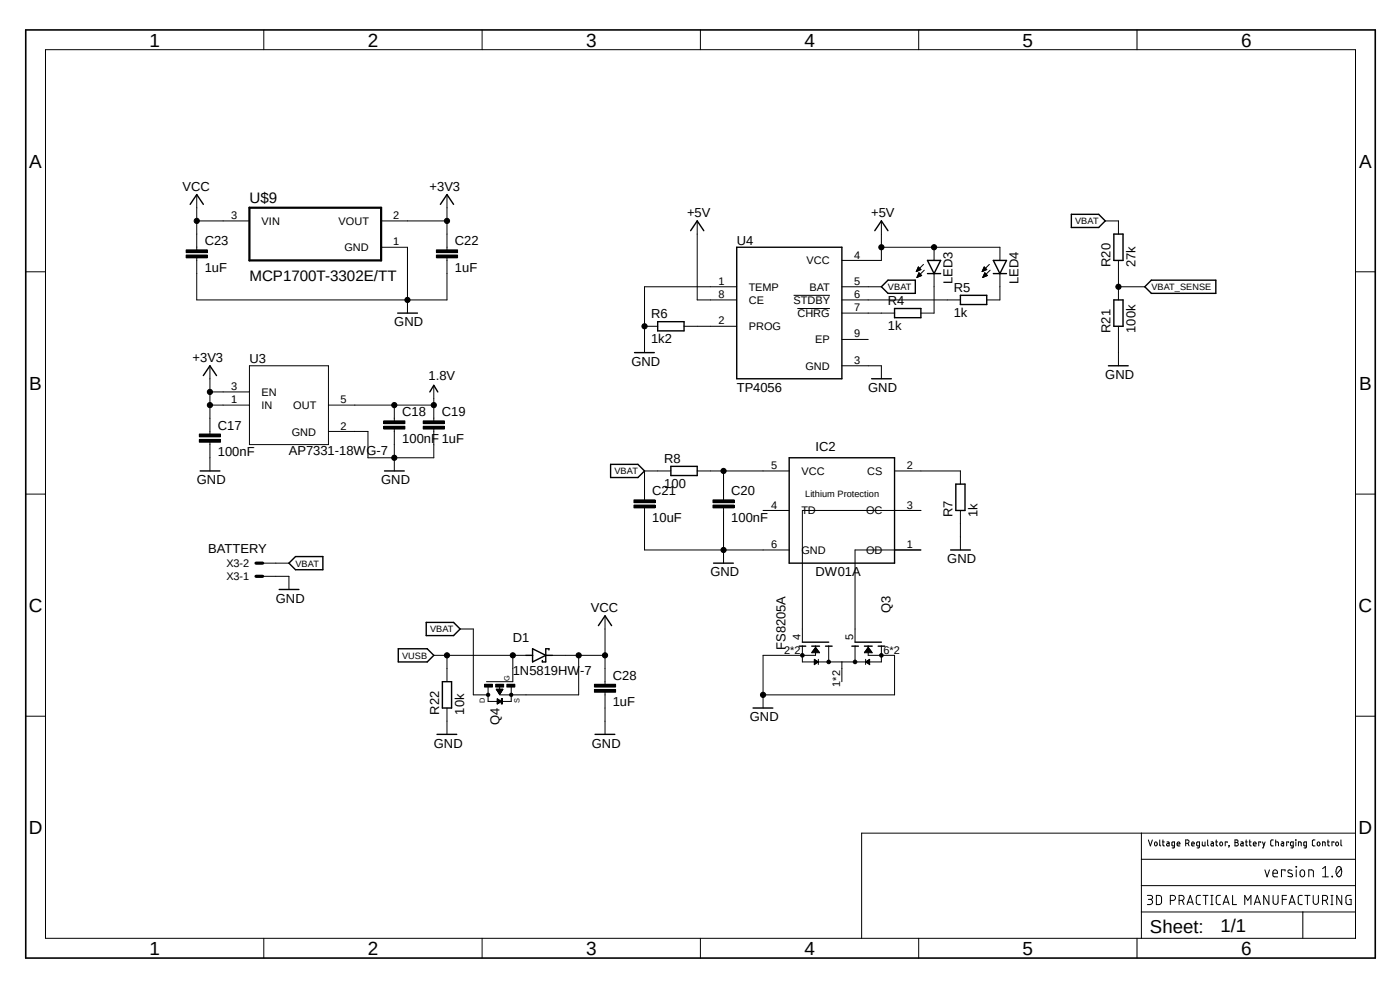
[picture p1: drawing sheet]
<svg xmlns="http://www.w3.org/2000/svg" width="297mm" height="210mm" viewBox="0 0 297 210" stroke-linecap="round" stroke-linejoin="round" font-family="sans-serif">
<path d="M4.9 6l287.2 197.9M292.1 6l-287.2 197.9" fill="none" stroke="#fff" stroke-width=".21"/>
<g fill="none" stroke="#000" stroke-width=".21">
<path d="M9.7 10.5h277.9v188.6h-277.9zM56 6.3v4.2M102.3 6.3v4.2M148.6 6.3v4.2M194.9 6.3v4.2M241.2 6.3v4.2M5.5 57.7h4.2M39.5 54.1h4.5v.6h-4.5zM39.5 53h4.5v.6h-4.5zM41.7 54.7v8.9h53.1v-8.9M41.7 46.9h11.2M41.7 41.3v11.7"/>
<path d="M80.9 46.9h13.9M80.9 52.5h5.5v13.9M92.6 54.1h4.5v.6h-4.5zM92.6 53h4.5v.6h-4.5zM94.8 41.3v11.7M147.9 46.9v16.7h8.4M187 46.9v8.3h-8.4M187 52.5h25.1v2.7M194.4 57.6h.1M194.4 57.5h.3M194.5 57.4h.4M194.5 57.3h.7"/>
<path d="M194.6 58.8h.1M194.6 57.2h.8M194.6 58.8h.2M194.6 57.1h.7M194.6 58.6h.5M194.7 57h.5M194.7 58.5h.6M194.7 56.9h.4M194.7 58.4h.8M194.8 56.8h.1M194.8 58.3h.6M194.8 56.6l-.4 1"/>
<path d="M194.8 56.6l.6 .6M194.8 56.6h.1M194.8 58.2h.5M194.9 58.1h.3M194.9 58h.2M194.9 57.9l.6 .6-1 .3zM194.9 57.9h.1M195.4 57.2l-1 .4M195.9 56.1l-1.5 1.5M196.1 57.3l-1.6 1.5M198.2 58v8.4h-2.8M198.2 52.5v2.7"/>
<path d="M208.4 57.6h.1M208.4 57.5h.3M208.4 57.4h.5M208.5 57.3h.6M208.5 57.2h.8M208.5 58.8h.1M208.6 57.1h.6M208.6 58.8h.2M208.6 58.6h.4M208.7 57h.4M208.7 58.5h.6M208.7 56.9h.3"/>
<path d="M208.7 58.4h.8M208.7 56.8h.2M208.7 58.3h.7M208.8 56.6h.1M208.8 58.2h.5M208.8 56.6l-.4 1M208.8 56.6l.5 .6M208.8 58.1h.4M208.9 58h.1M208.9 57.9h.1M208.9 57.9l.6 .6-1 .3zM209.3 57.2l-.9 .4"/>
<path d="M209.9 56.1l-1.5 1.5M210.1 57.3l-1.6 1.5M212.1 58v5.6h-2.8M234.5 46.9h2.8v2.8M237.3 55.2v8.4M287.6 57.7h4.2M44.5 77.6v14.5M52.9 77.6h16.8v16.7h-16.8zM136.7 69.2h2.8M145.1 69.2h11.2M156.3 60.8h-19.6v14M168.4 62.7h7.7"/>
<path d="M169.2 65.4h6.9M178.6 77.6h8.4v2.7M178.6 60.8h8.4M178.6 63.6h25.2M178.6 66.4h11.2M178.6 72h5.6M237.3 60.8h5.6M237.3 69.2v8.4M42.3 93.2h4.5v.6h-4.5zM42.3 92.1h4.5v.6h-4.5zM44.5 85.9h8.4M44.5 83.1h8.4"/>
<path d="M44.5 93.8v6.1M69.7 85.9h22.3M81.4 90.4h4.5v.6h-4.5zM81.4 89.3h4.5v.6h-4.5zM83.7 85.9v3.4M83.7 91v8.9M89.8 90.4h4.5v.6h-4.5zM89.8 89.3h4.5v.6h-4.5zM92 91v6.1h-13.9v-5.6h-8.4M92 81.7v7.6M142.3 99.9h-5.6v6.1M147.9 99.9h19.5"/>
<path d="M153.5 99.9v6.1M189.8 99.9h14v2.8M5.5 104.8h4.2M55.7 119.5h5.6M134.5 107.1h4.5v.6h-4.5zM134.5 106h4.5v.6h-4.5zM136.7 107.7v9h30.7M151.3 107.1h4.4v.6h-4.4zM151.3 106h4.4v.6h-4.4zM153.5 107.7v11.8M161.9 108.3h5.5M195.4 116.7h-14v19.5"/>
<path d="M195.4 108.3h-25.2v27.9M203.8 108.3v8.4M287.6 104.8h4.2M55.7 122.3h5.6v2.8M92 139h19.6M94.8 139v5.6M97.6 133.4h2.8v14h3.1M108.8 139v5.6h-5.6M117.2 139h11.2M122.8 139v8.4h-16.8M128.4 130.6v14.6M170.2 137.1v3.3h16.8v-3.3"/>
<path d="M172.3 138.3h1.5M172.3 138.3h1.4M172.4 138.1h1.3M172.5 138h1.1M172.6 137.9h.9M172.7 137.8h.7M172.7 137.8h.6M172.8 139.9l.8 .5-.8 .6zM172.8 139.9h.1M172.8 137.6h.5M172.9 137.5h.3M173 137.4h.1"/>
<path d="M173 137.1v1.9h-11.1v11.2M173 137.3l.9 1.2h-1.7zM173.6 139.9v1.1M175.8 137.1v3.3M181.4 137.1v3.3M183.4 138.3h1.6M183.5 138.3h1.4M183.6 138.1h1.2M183.6 139.9v1.1M183.7 138h1M183.8 137.9h.9M183.9 137.8h.7"/>
<path d="M183.9 137.8h.6M184 137.6h.4M184.1 137.5h.3M184.1 137.4h.2M184.2 137.1v1.9h5.6v8.4h-27.9M184.2 137.3l.8 1.2h-1.6zM184.4 139.9h.1M5.5 151.9h4.2M94.8 150.2v5.6M102.8 145.2h1.7v.6h-1.7zM105.2 145.2h1.6v.6h-1.6zM105.3 146.2h1.4l-.7 1.1z"/>
<path d="M105.3 146.3h1.3M105.4 146.3h1.2M105.4 146.4h1.2M105.5 146.4h1.1M105.5 146.5h1M105.5 148.3l.8 .5-.8 .6zM105.5 149.3h.1M105.5 149.2h.2M105.5 149.1h.4M105.5 149h.6M105.5 148.9h.7M105.5 148.8h.8"/>
<path d="M105.5 148.7h.7M105.5 148.5h.5M105.5 148.5h.3M105.5 148.3h.2M105.5 148.3h.1M105.5 146.6h.9M105.5 146.6h1M105.6 146.7h.8M105.7 146.8h.6M105.7 146.9h.6M105.8 147h.4M105.8 147.1h.4"/>
<path d="M105.9 147.1h.2M105.9 147.2h.1M105.9 147.2h.2M106 147.3h.1M106 145.3v.9M106.3 146.9h-.6M106.3 148.3h.3v1.1h-.3zM107.5 145.2h1.7v.6h-1.7zM108.5 145.3v3.5h-5v-3.1M126.1 146.3h4.5v.6h-4.5zM126.1 145.2h4.5v.6h-4.5zM128.4 146.9v8.9"/>
<path d="M172.8 141h.1M172.8 140.8h.1M172.8 140.8h.3M172.8 140.6h.4M172.8 140.5h.6M172.8 140.3h.7M172.8 140.3h.5M172.8 140.1h.3M172.8 140h.2M178.6 140.4v4.2M183.6 140.4l.9-.5v1.1zM183.8 140.3h.7"/>
<path d="M183.9 140.5h.6M183.9 140.3h.6M184 140.6h.5M184.1 140.1h.4M184.1 140.8h.4M184.2 140h.3M184.3 140.8h.2M184.5 141h.1M287.6 151.9h4.2M242.1 176.7v22.4M243.6 178.2l.5 1.3 .4-1.3M245 178.7l.1-.1 .3 .1 .1 .5-.2 .3-.3-.2z"/>
<path d="M246 178.2v1.2l.3 .1M246.6 178.6h.4M246.7 178.2v1l.3 .3M247.6 178.6l.4 .1v.8l-.4-.1v-.4l.4-.1M249.2 179.5l-.6-.1v-.7l.6-.1-.1 1.2-.4 .1M249.7 179h.6l-.2-.4-.3 .1-.1 .5 .2 .3h.4M251.5 178.9h.4a.36 .36 0 0 0 .4-.4 .36 .36 0 0 0-.4-.3h-.4v1.3M252 178.9l.3 .6M252.8 179h.6l-.1-.3-.1-.1-.3 .1-.1 .7 .6 .1M254.5 179.5l-.6-.1v-.7l.6-.1-.1 1.2-.4 .1M255.1 178.6v.6l.2 .3h.4v-.9M256.2 178.2v1l.2 .3"/>
<path d="M256.9 178.6h.3l.2 .2v.7l-.4-.1v-.4l.4-.1M257.9 178.6h.4M258 178.2v1l.3 .3M258.8 178.7l.4-.1 .2 .3-.2 .6-.4-.2zM260.3 178.7v-.1h-.4v.9M260.8 179.5h.1M260.8 179.5l-.1 .2M262 178.2h.6v.4l-.2 .1a.36 .36 0 0 1 .3 .4 .36 .36 0 0 1-.3 .4h-.4zM262 178.7h.4M263.3 178.6l.4 .1v.8l-.4-.1v-.4l.4-.1M264.2 178.6h.4M264.4 178.2v1.2l.2 .1"/>
<path d="M264.6 179.5h.1M265 178.6h.4M265.1 178.2v1l.3 .3M265.9 179h.6l-.2-.4-.3 .1-.1 .5 .1 .2 .5 .1M267.5 178.7v-.1h-.5v.9M267.8 178.6l.3 .9M268.4 178.6l-.4 1.3h-.2M270.1 178.2h-.4l-.1 .3v.8l.5 .2M270.6 178.6h.5l.1 .9M270.6 178.2v1.3M271.9 178.6l.4 .1v.8l-.4-.1v-.4l.4-.1M273.4 178.7v-.1h-.4v.9"/>
<path d="M274.4 179.5l-.6-.1v-.7l.6-.1-.1 1.2-.4 .1M274.9 178.2h.1M274.9 178.6v.9M275 178.2h.1M275.5 179.5v-.9h.5l.1 .9M277.2 179.5l-.6-.1v-.7l.6-.1-.1 1.2-.5 .1M279 178.2l-.6 .1v1l.6 .2M279.5 178.7l.3-.1 .2 .3-.2 .6-.3-.2zM280.6 179.5v-.9h.5v.9M281.6 178.6h.4M281.7 178.2v1l.3 .3M283 178.7v-.1h-.4v.9"/>
<path d="M283.4 178.7l.4-.1 .2 .3-.2 .6-.4-.2zM284.5 178.2v1l.2 .3M287.6 176.7h-104.8v22.4M56 199.1v4.1M102.3 199.1v4.1M148.6 199.1v4.1M194.9 199.1v4.1M241.2 199.1v4.1M242.1 193.5h45.5M242.1 187.9h45.5M242.1 182.3h45.5M243.4 189.9h.7a.42 .42 0 0 1 .4 .5 .42 .42 0 0 1-.4 .4h-.5"/>
<path d="M244 190.8a.55 .55 0 0 1 .5 .5 .55 .55 0 0 1-.5 .6h-.6M245.3 189.9h.6a.51 .51 0 0 1 .5 .6v.8l-.1 .4-1 .2zM248.3 191h.5a.53 .53 0 0 0 .6-.5 .53 .53 0 0 0-.6-.6h-.5v2M250.1 191h.6a.53 .53 0 0 0 .5-.5 .53 .53 0 0 0-.5-.6h-.6v2M250.8 191l.4 .9M251.8 191.9l.7-2 .7 2M252 191.4h1M254.7 189.9l-.7 .1-.2 .4 .1 1.3 .4 .2h.4M255.2 189.9h1.1M255.8 189.9v2M256.9 191.9h.4M256.9 189.9h.4"/>
<path d="M257.1 189.9v2M258.9 189.9l-.7 .1-.2 .4 .1 1.3 .4 .2h.4M259.5 191.9l.6-2 .7 2M259.6 191.4h1M261.5 189.9v2h.8M264.1 191.9v-2l.6 1.1 .7-1.1v2M266.1 191.9l.6-2 .7 2M266.3 191.4h1M268.4 184.5l.4 1.5 .5-1.5M269.2 189.9v2l-1.1-2v2M270 185.3h1a.51 .51 0 0 0-.3-.8 .51 .51 0 0 0-.7 .5l.1 .8 .9 .2M270.1 189.9v1.4a.53 .53 0 0 0 .5 .6 .53 .53 0 0 0 .5-.6v-1.4"/>
<path d="M272 190.8h.9M272.6 184.8v-.3h-.7v1.5M272.9 189.9h-.9v2M273.5 191.9l.6-2 .7 2M273.6 191.4h1M274.1 184.7a.62 .62 0 0 0-.8 0v.3l.7 .4 .2 .4a.75 .75 0 0 1-1 .1M275 183.8l.1 .1zM275 184.5v1.5M276 184.7a.45 .45 0 0 1 .5-.1 .45 .45 0 0 1 .3 .4v.5a.49 .49 0 0 1-.5 .5 .49 .49 0 0 1-.5-.5v-.7zM276.3 189.9l-.7 .1-.2 .4 .1 1.3 .3 .2h.5M276.4 193.5v5.6M276.8 189.9h1.1"/>
<path d="M277.4 189.9v2M277.7 186v-1.5l.9 .2v1.3M278.6 189.9v1.4a.55 .55 0 0 0 .5 .6 .55 .55 0 0 0 .6-.6v-1.4M280.6 191h.5a.53 .53 0 0 0 .6-.5 .53 .53 0 0 0-.6-.6h-.5v2M280.6 184.3l.6-.5v2.2M280.6 186h1.2M281.2 191l.5 .9M282.4 191.9h.4M282.4 189.9h.4M282.6 185.9l.1 .1zM282.6 189.9v2M283.7 183.9h.5a1.41 1.41 0 0 1-.1 2.1 1.37 1.37 0 0 1-.4-2.1z"/>
<path d="M284.5 184.3l-1 1.2M284.6 189.9v2l-1-2v2M286.6 189.9l-.9 .1-.1 .2-.1 1.2 .2 .4 .9 .1v-1.1h-.3"/>
<circle cx="41.7" cy="46.9" r=".55"/>
<circle cx="94.8" cy="46.9" r=".55"/>
<circle cx="187" cy="52.5" r=".55"/>
<circle cx="198.2" cy="52.5" r=".55"/>
<circle cx="86.4" cy="63.6" r=".55"/>
<circle cx="136.7" cy="69.2" r=".55"/>
<circle cx="237.3" cy="60.8" r=".55"/>
<circle cx="44.5" cy="85.9" r=".55"/>
<circle cx="44.5" cy="83.1" r=".55"/>
<circle cx="83.7" cy="85.9" r=".55"/>
<circle cx="83.7" cy="97.1" r=".55"/>
<circle cx="92" cy="85.9" r=".55"/>
<circle cx="153.5" cy="99.9" r=".55"/>
<circle cx="153.5" cy="116.7" r=".55"/>
<circle cx="94.8" cy="139" r=".55"/>
<circle cx="108.8" cy="139" r=".55"/>
<circle cx="122.8" cy="139" r=".55"/>
<circle cx="128.4" cy="139" r=".55"/>
<circle cx="170.2" cy="139" r=".38"/>
<circle cx="187" cy="139" r=".38"/>
<circle cx="103.6" cy="147.4" r=".36"/>
<circle cx="108.4" cy="147.4" r=".37"/>
<circle cx="161.9" cy="147.4" r=".55"/>
<circle cx="175.8" cy="140.4" r=".38"/>
<circle cx="181.4" cy="140.4" r=".38"/>
</g>
<g fill="none" stroke="#000" stroke-width=".3">
<path d="M40.3 43.3l1.4-2 1.4 2M93.4 43.3l1.4-2 1.4 2M146.5 48.9l1.4-2 1.4 2M156.3 52.5h22.3v27.8h-22.3zM185.6 48.9l1.4-2 1.4 2M196.8 55.2h2.8l-1.4 2.8zM196.8 58h2.8M210.7 58h2.8M210.7 55.2h2.8l-1.4 2.8zM227.3 45.5h5.8l1.4 1.4-1.4 1.4h-5.8zM236.3 49.7h2v5.5h-2zM43.1 79.7l1.4-2.1 1.4 2.1"/>
<path d="M84.4 66.4h4.2M134.6 74.8h4.2M139.5 68.2h5.6v2h-5.6zM187 60.8l1.4-1.4h5.8v2.8h-5.8zM189.8 65.4h5.6v2h-5.6zM203.8 62.7h5.5v1.9h-5.5zM235.2 77.6h4.2M236.3 63.6h2v5.6h-2zM242.9 60.8l1.4-1.4h13.6v2.8h-13.6zM42.5 99.9h4.2M81.6 99.9h4.2M91.2 83.1l.8-1.4 .9 1.4"/>
<path d="M129.5 98.5h5.8l1.4 1.4-1.4 1.4h-5.8zM142.3 98.9h5.6v2h-5.6zM167.4 97.1h22.4v22.4h-22.4zM184.9 80.3h4.2M61.3 119.5l1.4-1.4h5.8v2.8h-5.8zM151.4 119.5h4.2M201.7 116.7h4.2M202.8 102.7h1.9v5.6h-1.9zM59.2 125.1h4.2M84.5 137.6h6.1l1.4 1.4-1.4 1.4h-6.1zM90.4 132h5.8l1.4 1.4-1.4 1.4h-5.8zM111.6 139h1.4"/>
<path d="M113 137.6l2.8 1.4-2.8 1.4zM115.8 139h1.4M116.5 137.9v-.3h-.7v2.8h-.7v-.3M127 132.7l1.4-2.1 1.4 2.1M169.5 137.1h1.4M170.2 136.2h5.6M172.2 137.1h1.7M175.1 137.1h1.4M180.7 137.1h1.4M181.4 136.2h5.6M183.4 137.1h1.6M186.3 137.1h1.4"/>
<path d="M92.7 155.8h4.2M93.9 144.6h1.9v5.6h-1.9zM126.2 155.8h4.2M159.8 150.2h4.2"/>
</g>
<path d="M5.5 6.3h286.3v196.9h-286.3z" fill="none" stroke="#000" stroke-width=".34"/>
<g fill="#000">
<path d="M39.5 54.1h4.5v.6h-4.5z" fill-rule="evenodd"/>
<path d="M39.5 53h4.5v.6h-4.5z" fill-rule="evenodd"/>
<path d="M92.6 54.1h4.5v.6h-4.5z" fill-rule="evenodd"/>
<path d="M92.6 53h4.5v.6h-4.5z" fill-rule="evenodd"/>
<path d="M42.3 93.2h4.5v.6h-4.5z" fill-rule="evenodd"/>
<path d="M42.3 92.1h4.5v.6h-4.5z" fill-rule="evenodd"/>
<path d="M81.4 90.4h4.5v.6h-4.5z" fill-rule="evenodd"/>
<path d="M81.4 89.3h4.5v.6h-4.5z" fill-rule="evenodd"/>
<path d="M89.8 90.4h4.5v.6h-4.5z" fill-rule="evenodd"/>
<path d="M89.8 89.3h4.5v.6h-4.5z" fill-rule="evenodd"/>
<path d="M134.5 107.1h4.5v.6h-4.5z" fill-rule="evenodd"/>
<path d="M134.5 106h4.5v.6h-4.5z" fill-rule="evenodd"/>
<path d="M151.3 107.1h4.4v.6h-4.4z" fill-rule="evenodd"/>
<path d="M151.3 106h4.4v.6h-4.4z" fill-rule="evenodd"/>
<path d="M102.8 145.2h1.7v.6h-1.7z" fill-rule="evenodd"/>
<path d="M105.2 145.2h1.6v.6h-1.6z" fill-rule="evenodd"/>
<path d="M106.3 148.3h.3v1.1h-.3z" fill-rule="evenodd"/>
<path d="M107.5 145.2h1.7v.6h-1.7z" fill-rule="evenodd"/>
<path d="M126.1 146.3h4.5v.6h-4.5z" fill-rule="evenodd"/>
<path d="M126.1 145.2h4.5v.6h-4.5z" fill-rule="evenodd"/>
<circle cx="41.7" cy="46.9" r=".55"/>
<circle cx="94.8" cy="46.9" r=".55"/>
<circle cx="187" cy="52.5" r=".55"/>
<circle cx="198.2" cy="52.5" r=".55"/>
<circle cx="86.4" cy="63.6" r=".55"/>
<circle cx="136.7" cy="69.2" r=".55"/>
<circle cx="237.3" cy="60.8" r=".55"/>
<circle cx="44.5" cy="85.9" r=".55"/>
<circle cx="44.5" cy="83.1" r=".55"/>
<circle cx="83.7" cy="85.9" r=".55"/>
<circle cx="83.7" cy="97.1" r=".55"/>
<circle cx="92" cy="85.9" r=".55"/>
<circle cx="153.5" cy="99.9" r=".55"/>
<circle cx="153.5" cy="116.7" r=".55"/>
<circle cx="94.8" cy="139" r=".55"/>
<circle cx="108.8" cy="139" r=".55"/>
<circle cx="122.8" cy="139" r=".55"/>
<circle cx="128.4" cy="139" r=".55"/>
<circle cx="170.2" cy="139" r=".38"/>
<circle cx="187" cy="139" r=".38"/>
<circle cx="103.6" cy="147.4" r=".36"/>
<circle cx="108.4" cy="147.4" r=".37"/>
<circle cx="161.9" cy="147.4" r=".55"/>
<circle cx="175.8" cy="140.4" r=".38"/>
<circle cx="181.4" cy="140.4" r=".38"/>
</g>
<path d="M52.9 44.1h28v11.1h-28z" fill="none" stroke="#000" stroke-width=".47"/>
<path d="M54.3 119.5h1.4M54.3 122.3h1.4" fill="none" stroke="#000" stroke-width=".68"/>
<g font-size="4">
<text x="31.7" y="9.9">1</text>
<text x="78" y="9.9">2</text>
<text x="124.3" y="9.9">3</text>
<text x="170.6" y="9.9">4</text>
<text x="217" y="9.9">5</text>
<text x="263.3" y="9.9">6</text>
<text x="6.2" y="35.6">A</text>
<text x="288.3" y="35.6">A</text>
<text x="6.2" y="82.7">B</text>
<text x="288.3" y="82.7">B</text>
<text x="6.1" y="129.8">C</text>
<text x="288.2" y="129.8">C</text>
<text x="6.1" y="177">D</text>
<text x="288.2" y="177">D</text>
<text x="31.7" y="202.6">1</text>
<text x="78" y="202.6">2</text>
<text x="124.3" y="202.6">3</text>
<text x="170.6" y="202.6">4</text>
<text x="217" y="202.6">5</text>
<text x="263.3" y="202.6">6</text>
</g>
<g font-size="3.9">
<text x="244" y="197.8">Sheet:</text>
<text x="258.9" y="197.7">1/1</text>
</g>
<g font-size="3.2">
<text x="52.9" y="43">U$9</text>
<text x="52.9" y="59.6">MCP1700T-3302E/TT</text>
</g>
<g font-size="2.8">
<text x="38.7" y="40.4">VCC</text>
<text x="91.1" y="40.4">+3V3</text>
<text x="145.8" y="46">+5V</text>
<text x="184.8" y="46">+5V</text>
<text x="43.4" y="52">C23</text>
<text x="96.5" y="52">C22</text>
<text x="156.3" y="51.9">U4</text>
<text x="43.4" y="57.6">1uF</text>
<text x="96.5" y="57.6">1uF</text>
<text x="235.6" y="56.6" transform="rotate(-90 235.6 56.6)">R20</text>
<text x="240.9" y="56.6" transform="rotate(-90 240.9 56.6)">27k</text>
<text x="188.4" y="64.8">R4</text>
<text x="202.1" y="60.3" transform="rotate(-90 202.1 60.3)">LED3</text>
<text x="202.4" y="62">R5</text>
<text x="216.1" y="60.3" transform="rotate(-90 216.1 60.3)">LED4</text>
<text x="83.6" y="69.2">GND</text>
<text x="138.1" y="67.6">R6</text>
<text x="188.4" y="70">1k</text>
<text x="202.4" y="67.2">1k</text>
<text x="235.6" y="70.6" transform="rotate(-90 235.6 70.6)">R21</text>
<text x="240.9" y="70.6" transform="rotate(-90 240.9 70.6)">100k</text>
<text x="40.9" y="76.7">+3V3</text>
<text x="52.9" y="77">U3</text>
<text x="133.9" y="77.6">GND</text>
<text x="138.1" y="72.8">1k2</text>
<text x="90.9" y="80.6">1.8V</text>
<text x="156.3" y="83.1">TP4056</text>
<text x="184.2" y="83.1">GND</text>
<text x="234.5" y="80.4">GND</text>
<text x="85.3" y="88.3">C18</text>
<text x="93.7" y="88.3">C19</text>
<text x="46.2" y="91.1">C17</text>
<text x="85.3" y="93.9">100nF 1uF</text>
<text x="173" y="95.7">IC2</text>
<text x="46.2" y="96.7">100nF</text>
<text x="61.3" y="96.6">AP7331-18WG-7</text>
<text x="140.9" y="98.3">R8</text>
<text x="41.7" y="102.7">GND</text>
<text x="80.9" y="102.7">GND</text>
<text x="138.4" y="105.1">C21</text>
<text x="140.9" y="103.5">100</text>
<text x="155.2" y="105.1">C20</text>
<text x="138.4" y="110.7">10uF</text>
<text x="155.2" y="110.7">100nF</text>
<text x="202.1" y="109.7" transform="rotate(-90 202.1 109.7)">R7</text>
<text x="207.4" y="109.7" transform="rotate(-90 207.4 109.7)">1k</text>
<text x="44.2" y="117.3">BATTERY</text>
<text x="201" y="119.5">GND</text>
<text x="150.7" y="122.3">GND</text>
<text x="173" y="122.3">DW01A</text>
<text x="58.5" y="127.8">GND</text>
<text x="125.3" y="129.8">VCC</text>
<text x="188.9" y="130.1" transform="rotate(-90 188.9 130.1)">Q3</text>
<text x="108.8" y="136.2">D1</text>
<text x="166.6" y="137.9" transform="rotate(-90 166.6 137.9)">FS8205A</text>
<text x="108.8" y="143.2">1N5819HW-7</text>
<text x="130" y="149.8">1uF</text>
<text x="130" y="144.2">C28</text>
<text x="93.2" y="151.6" transform="rotate(-90 93.2 151.6)">R22</text>
<text x="98.5" y="151.6" transform="rotate(-90 98.5 151.6)">10k</text>
<text x="106" y="153.9" transform="rotate(-90 106 153.9)">Q4</text>
<text x="159.1" y="153">GND</text>
<text x="92" y="158.6">GND</text>
<text x="125.6" y="158.6">GND</text>
</g>
<g font-size="2.3">
<text x="49.1" y="46.5">3</text>
<text x="55.5" y="47.7">VIN</text>
<text x="71.8" y="47.7">VOUT</text>
<text x="83.4" y="46.5">2</text>
<text x="73.1" y="53.3">GND</text>
<text x="83.4" y="52.1">1</text>
<text x="171.1" y="56.1">VCC</text>
<text x="181.2" y="54.9">4</text>
<text x="152.4" y="60.4">1</text>
<text x="152.4" y="63.2">8</text>
<text x="158.8" y="61.6">TEMP</text>
<text x="158.8" y="64.4">CE</text>
<text x="168.4" y="64.5">STDBY</text>
<text x="171.7" y="61.7">BAT</text>
<text x="181.2" y="60.4">5</text>
<text x="181.2" y="63.2">6</text>
<text x="181.2" y="66">7</text>
<text x="152.4" y="68.8">2</text>
<text x="158.8" y="70">PROG</text>
<text x="169.2" y="67.3">CHRG</text>
<text x="181.2" y="71.6">9</text>
<text x="172.9" y="72.9">EP</text>
<text x="181.2" y="77.2">3</text>
<text x="49.1" y="82.8">3</text>
<text x="55.5" y="84">EN</text>
<text x="170.9" y="78.4">GND</text>
<text x="49.1" y="85.6">1</text>
<text x="55.5" y="86.8">IN</text>
<text x="62.2" y="86.8">OUT</text>
<text x="72.3" y="85.6">5</text>
<text x="61.9" y="92.4">GND</text>
<text x="72.3" y="91.1">2</text>
<text x="163.6" y="99.5">5</text>
<text x="170" y="100.8">VCC</text>
<text x="184" y="100.8">CS</text>
<text x="192.4" y="99.5">2</text>
<text x="163.6" y="107.9">4</text>
<text x="192.4" y="107.9">3</text>
<text x="170" y="109.1">TD</text>
<text x="183.7" y="109.1">OC</text>
<text x="163.6" y="116.3">6</text>
<text x="170" y="117.5">GND</text>
<text x="183.7" y="117.5">OD</text>
<text x="192.4" y="116.3">1</text>
<text x="48" y="120.3">X3-2</text>
<text x="48" y="123.1">X3-1</text>
<text x="169.8" y="135.9" transform="rotate(-90 169.8 135.9)">4</text>
<text x="181" y="135.9" transform="rotate(-90 181 135.9)">5</text>
<text x="166.3" y="138.6">2*2</text>
<text x="187.4" y="138.6">6*2</text>
<text x="178.2" y="145.7" transform="rotate(-90 178.2 145.7)">1*2</text>
</g>
<g font-size="1.9">
<text x="228.1" y="47.5">VBAT</text>
<text x="188.4" y="61.5">VBAT</text>
<text x="244.3" y="61.5">VBAT_SENSE</text>
<text x="130.3" y="100.6">VBAT</text>
<text x="170.8" y="105.5">Lithium Protection</text>
<text x="62.7" y="120.2">VBAT</text>
<text x="91.2" y="134.1">VBAT</text>
<text x="85.3" y="139.7">VUSB</text>
</g>
<g font-size="1.6">
<text x="102.9" y="149.2" transform="rotate(-90 102.9 149.2)">D</text>
<text x="108.1" y="144.4" transform="rotate(-90 108.1 144.4)">G</text>
<text x="110.2" y="149.1" transform="rotate(-90 110.2 149.1)">S</text>
</g>
</svg>
